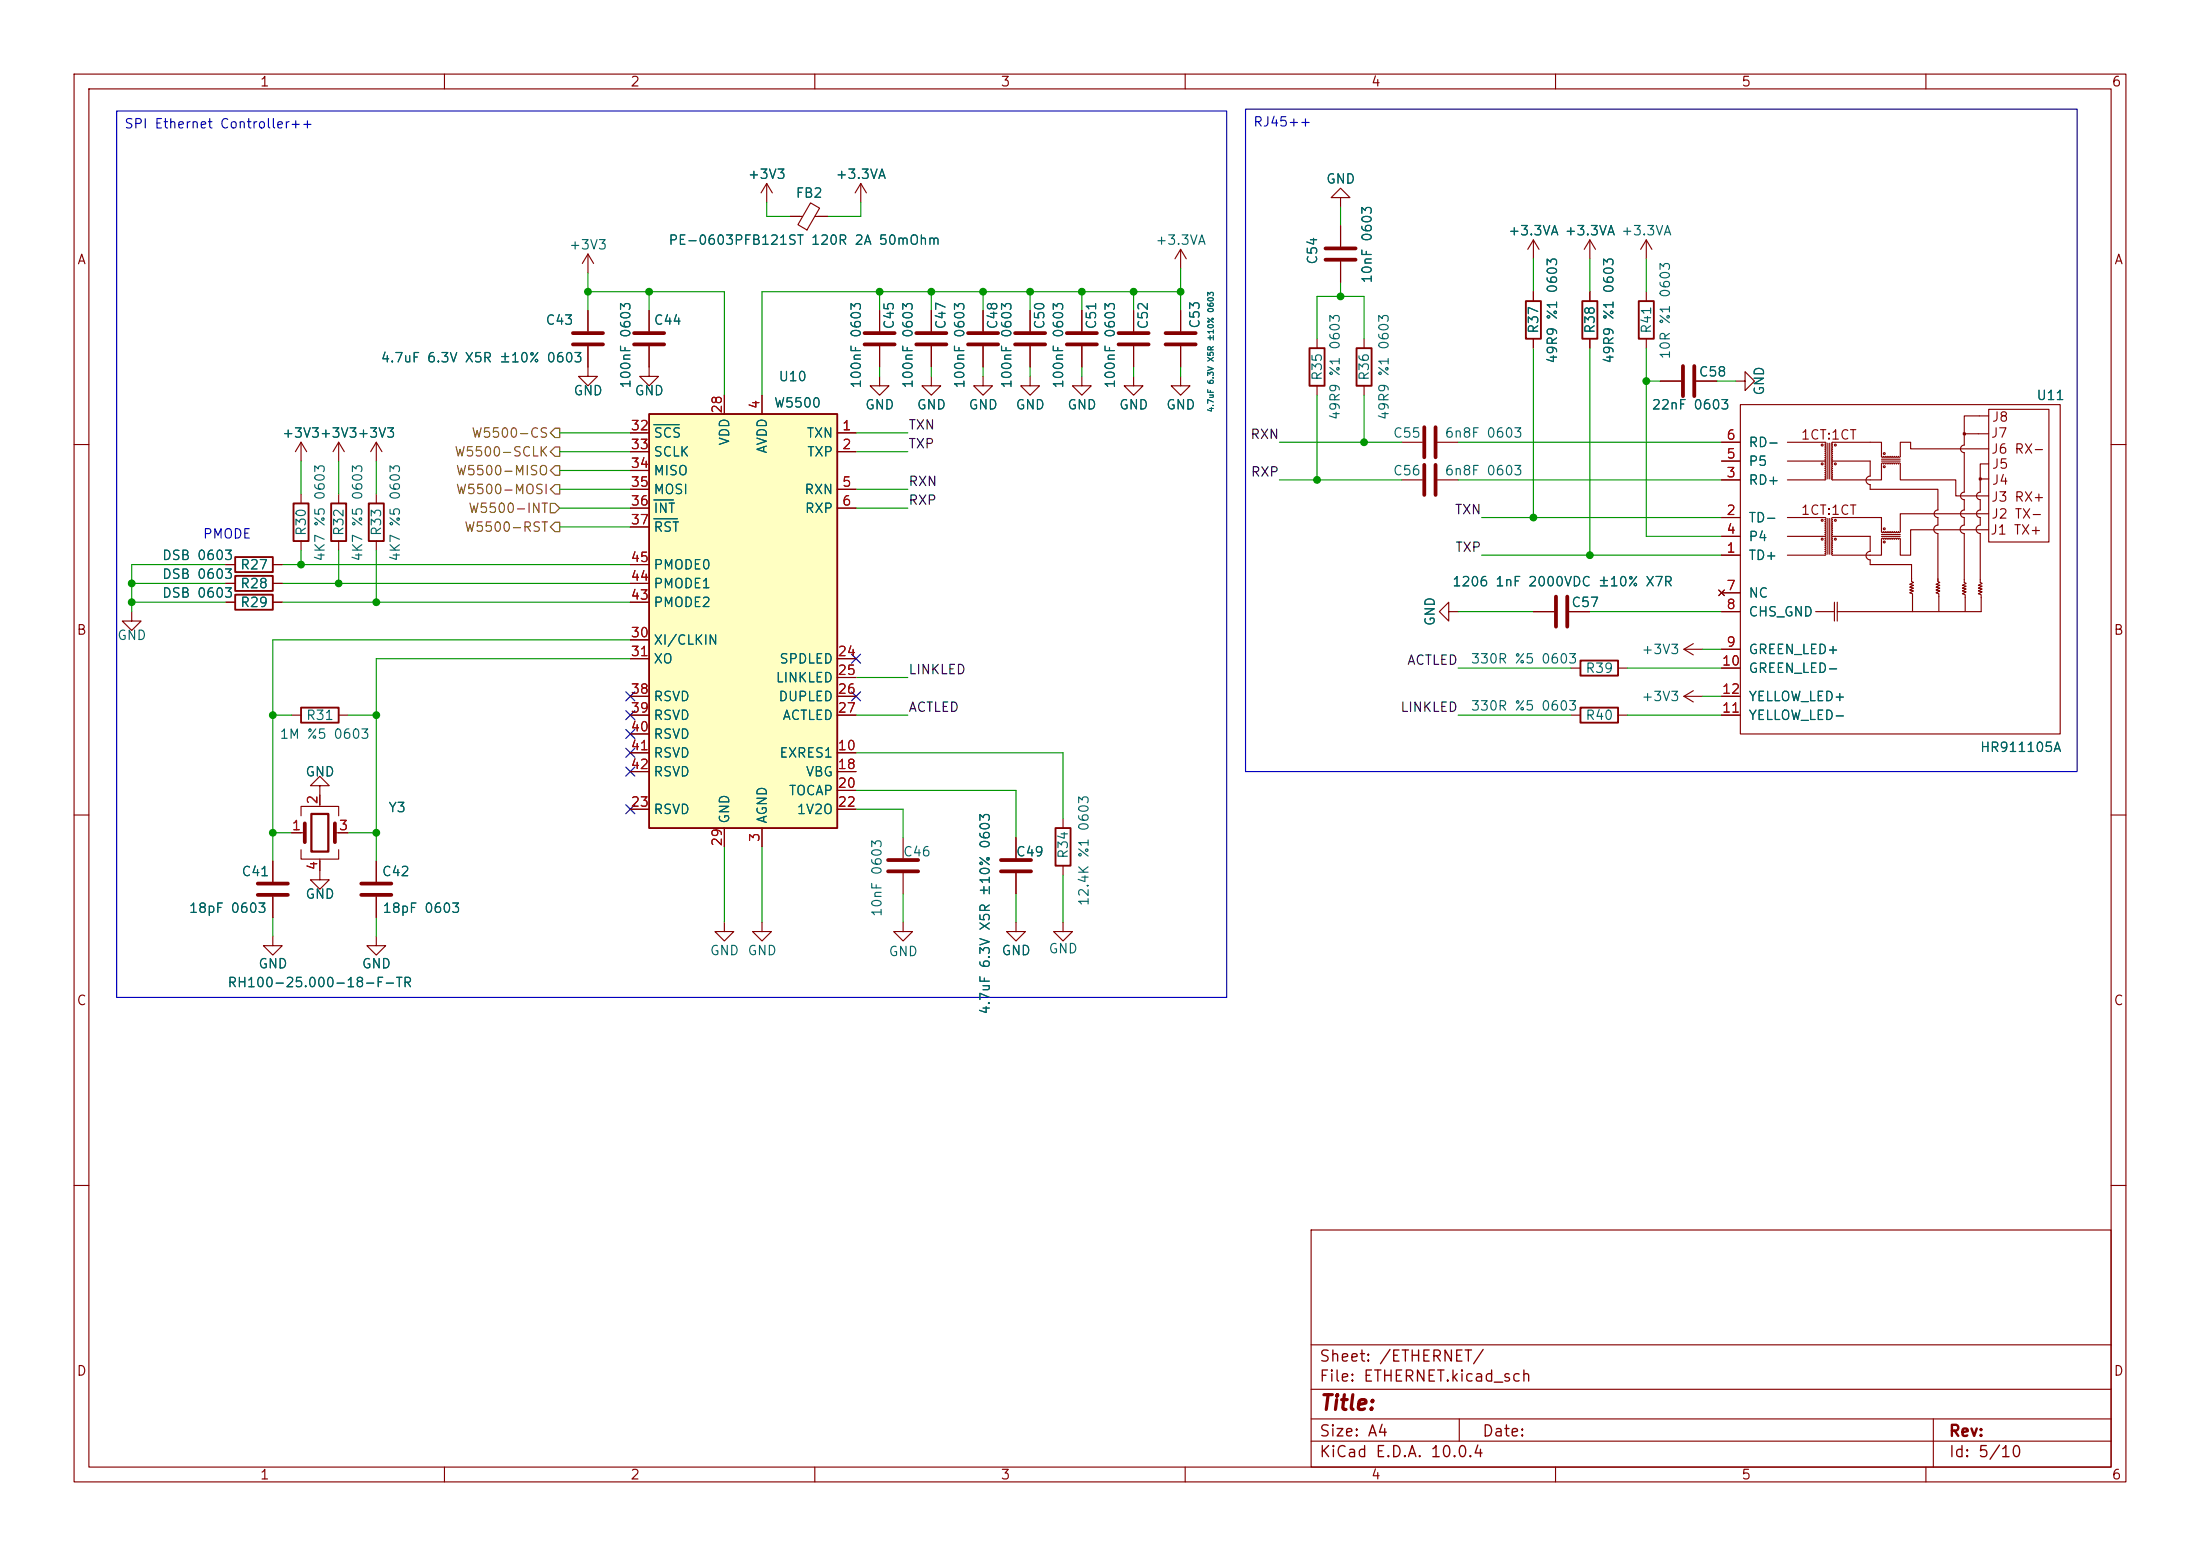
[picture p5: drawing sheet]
<svg xmlns="http://www.w3.org/2000/svg" width="297mm" height="210mm" viewBox="0 0 297 210" stroke-linecap="round" stroke-linejoin="round" font-family="sans-serif">
<g fill="none" stroke="#840000" stroke-width=".15">
<path d="M10 10h277v190h-277zM12 12h273v186h-273zM60 10v2M110 10v2M160 10v2M210 10v2M260 10v2M207 39.4v1.2M214.6 39.4v1.2M79.4 49.5v1.3h1.2l-1.2 1.3-1.3-1.3h1.3M87.6 41.9v2.8M87.6 46.7v2.8"/>
<path d="M118.7 50.8v1.3h1.3l-1.3 1.2-1.2-1.2h1.2M118.7 41.9v2.8M118.7 46.7v2.8M132.7 50.8v1.3h1.3l-1.3 1.2-1.3-1.2h1.3M132.7 41.9v2.8M132.7 46.7v2.8M139.1 50.8v1.3h1.2l-1.2 1.2-1.3-1.2h1.3M139.1 41.9v2.8M139.1 46.7v2.8M146 50.8v1.3h1.3l-1.3 1.2-1.2-1.2h1.2M146 41.9v2.8M146 46.7v2.8"/>
<path d="M153 50.8v1.3h1.3l-1.3 1.2-1.2-1.2h1.2M153 41.9v2.8M153 46.7v2.8M159.4 50.8v1.3h1.3l-1.3 1.2-1.3-1.2h1.3M207 45.7v1.3M214.6 45.7v1.3M10 60h2M30.5 76.2h1.2M30.5 78.7h1.2M36.8 76.2h1.3M36.8 78.7h1.3M285 60h2"/>
<path d="M30.5 81.3h1.2M36.8 81.3h1.3M39.4 96.5h1.2M45.7 96.5h1.3M212.1 96.5h1.3M218.4 96.5h1.3M227.3 87.6l1.3 .8M227.3 87.6h2.6M228.6 86.9l-1.3 .7M10 110h2M43.2 106h1.2l-1.2-1.2-1.3 1.2h1.3v1.3M285 110h2"/>
<path d="M10 160h2M177 166h108v32h-108zM285 160h2M60 198v2M110 198v2M160 198v2M177 194.5h108M177 191.5h108M177 187.5h108M177 181.5h108M197 191.5v3M210 198v2"/>
<path d="M260 198v2M261 191.5v6.5"/>
</g>
<path d="M206 40.6h2v5.1h-2zM213.6 40.6h2v5.1h-2zM31.7 75.2h5.1v2h-5.1zM31.7 77.7h5.1v2.1h-5.1zM31.7 80.3h5.1v2h-5.1zM40.6 95.5h5.1v2h-5.1zM213.4 95.5h5v2h-5z" fill="none" stroke="#840000" stroke-width=".25"/>
<path d="M85.6 46.5h4.1M85.6 45h4.1M116.7 46.5h4.1M116.7 45h4.1M130.7 46.5h4M130.7 45h4M137 46.5h4.1M137 45h4.1M144 46.5h4.1M144 45h4.1M151 46.5h4.1M151 45h4.1" fill="none" stroke="#840000" stroke-width=".51"/>
<path d="M87.6 55.9h25.4v55.9h-25.4z" fill="#ffffc2"/>
<path d="M87.6 55.9h25.4v55.9h-25.4zM176.8 47h2v5.1h-2zM183.1 47h2.1v5.1h-2.1zM221.2 40.6h2.1v5.1h-2.1zM39.6 67.9h2.1v5.1h-2.1zM44.7 67.9h2v5.1h-2zM49.8 67.9h2v5.1h-2zM213.4 89.2h5v2h-5zM142.5 111.8h2v5h-2z" fill="none" stroke="#840000" stroke-width=".25"/>
<g fill="none" stroke="#840000" stroke-width=".15">
<path d="M79.4 34.3v2.5M79.4 34.3l-.8 1.3M79.4 34.3l.7 1.3M103.5 24.8l-.8 1.2M103.5 24.8l.8 1.2M103.5 24.8v2.5M106.7 29.2h1.6M109.4 27.4l1.2 .7-1.7 2.9-1.2-.7zM110 29.2h1.8M116.2 24.8l-.8 1.2M116.2 24.8l.8 1.2M116.2 24.8v2.5"/>
<path d="M159.4 33.7l-.8 1.2M159.4 33.7l.7 1.2M159.4 33.7v2.5M181 26.7h1.2l-1.2-1.3-1.3 1.3h1.3v1.2M181 30.5v2.8M181 35.3v2.8M207 32.4l-.8 1.3M207 32.4l.8 1.3M207 32.4v2.5M207 39.4v1.2M214.6 32.4l-.7 1.3M214.6 32.4l.8 1.3"/>
<path d="M214.6 32.4v2.5M214.6 39.4v1.2M222.2 32.4l-.7 1.3M222.2 32.4l.8 1.3M222.2 32.4v2.5M222.2 39.4v1.2M40.6 59.7l-.7 1.3M40.6 59.7l.8 1.3M40.6 59.7v2.5M45.7 59.7l-.7 1.3M45.7 59.7l.8 1.3M45.7 59.7v2.5"/>
<path d="M50.8 59.7v2.5M50.8 59.7l-.8 1.3M50.8 59.7l.8 1.3M79.4 41.9v2.8M79.4 46.7v2.8M85.1 58.4h2.5M87.6 46.7v4.1h1.3l-1.3 1.3-1.2-1.3h1.2M87.6 41.9v2.8M97.8 53.3v2.6M102.9 53.3v2.6M113 58.4h2.6M118.7 41.9v2.8"/>
<path d="M118.7 46.7v2.8M125.7 50.8v1.3h1.3l-1.3 1.2-1.2-1.2h1.2M125.7 41.9v2.8M125.7 46.7v2.8M132.7 41.9v2.8M132.7 46.7v2.8M139.1 41.9v2.8M139.1 46.7v2.8M146 41.9v2.8M146 46.7v2.8M153 41.9v2.8M153 46.7v2.8"/>
<path d="M159.4 41.9v2.8M159.4 46.7v2.8M177.8 45.7v1.3M177.8 52.1v1.2M184.1 45.7v1.3M184.1 52.1v1.2M189.2 59.7h2.8M194.1 59.7h2.7M207 45.7v1.3M214.6 45.7v1.3M222.2 45.7v1.3M224.2 51.4h2.7"/>
<path d="M229 51.4h2.8M232.4 59.7h2.5M234.3 51.4h1.3v-1.2l1.3 1.2-1.3 1.3v-1.3M234.9 54.6h43.2v44.5h-43.2zM241.3 59.7h5.1l.1 .1-.1 .2 .1 .1-.1 .1 .1 .1-.1 .2 .1 .1-.1 .1 .1 .1-.1 .2 .1 .1-.1 .1 .1 .1-.1 .2 .1 .1-.1 .1 .1 .2-.1 .1 .1 .1-.1 .1M246.8 59.8v4.8M247 59.8v4.8M265 58.4h.3v.3h-.3zM265.2 58.5v1.6a.51 .51 0 0 0-.5 .5 .51 .51 0 0 0 .5 .5v5.3a.51 .51 0 0 0-.5 .5 .51 .51 0 0 0 .5 .5v1.4M265.3 58.5v.2zM268.5 55.2h8.1v18h-8.1zM268.5 56.1h-3.3v2.4h3.3"/>
<path d="M30.5 78.7h1.2M30.5 76.2h1.2M36.8 78.7h1.3M36.8 76.2h1.3M40.6 66.7v1.2M40.6 73v1.3M45.7 66.7v1.2M45.7 73v1.3M50.8 66.7v1.2M50.8 73v1.3M85.1 61h2.5M85.1 66h2.5"/>
<path d="M85.1 68.6h2.5M85.1 63.5h2.5M85.1 71.1h2.5M85.1 78.7h2.5M85.1 76.2h2.5M113 61h2.6M113 66h2.6M113 68.6h2.6M189.2 64.8h2.8M194.1 64.8h2.7M232 79.6l.8 .8M232.4 64.8h2.5"/>
<path d="M232.4 62.2h2.5M232.4 69.9h2.5M232.4 72.4h2.5M232.4 74.9h2.5M232.8 79.6l-.8 .8M241.3 69.9h5.1l.1 .1-.1 .1 .1 .1-.1 .2 .1 .1-.1 .1 .1 .2-.1 .1 .1 .1-.1 .1 .1 .2-.1 .1 .1 .1-.1 .1 .1 .2-.1 .1 .1 .1-.1 .1 .1 .2-.1 .1M241.3 62.2h5.1M241.3 72.4h5.1M246.4 62.2l.1 .2-.1 .1M246.4 62.5l.1 .1-.1 .1 .1 .2-.1 .1M246.4 63l.1 .1-.1 .1 .1 .2-.1 .1 .1 .1-.1 .2 .1 .1-.1 .1M246.4 64l.1 .1-.1 .2 .1 .1-.1 .1 .1 .1-.1 .2h-5.1"/>
<path d="M246.4 72.4l.1 .1-.1 .2M246.4 72.6l.1 .1-.1 .2 .1 .1-.1 .2M246.4 73.2l.1 .1-.1 .1 .1 .2-.1 .1M246.4 73.7l.1 .1-.1 .1 .1 .2-.1 .1M246.4 74.2l.1 .1-.1 .1 .1 .2-.1 .1 .1 .1-.1 .1h-5.1M246.8 70v4.8M247 70v4.8M247.4 64.5l-.1 .1 .1 .2h6.6v-2.3h.2l.1 .1 .1-.1 .1 .1 .2-.1 .1 .1 .1-.1 .1 .1 .2-.1 .1 .1 .1-.1 .1 .1 .2-.1 .1 .1 .1-.1 .1 .1 .2-.1 .1 .1 .1-.1 .1 .1v2.2h7.5v2.1h4.5M247.4 62.2h5.1v2.1a.58 .58 0 0 0-.6 .5 .58 .58 0 0 0 .6 .6v.6h9.1v2.8M247.4 72.4h5.1v2a.58 .58 0 0 0-.6 .6 .58 .58 0 0 0 .6 .6v.6h5.6v2.3l.2 .1-.5 .3 .5 .1-.5 .2 .5 .2-.5 .2 .5 .2-.5 .2 .4 .1v2.5M247.4 73.2h-.1l.1 .2-.1 .1 .1 .2-.1 .1 .1 .1-.1 .1 .1 .2-.1 .1 .1 .1-.1 .2 .1 .1M247.4 62.2l-.1 .1 .1 .2-.1 .1 .1 .1-.1 .1 .1 .2-.1 .1 .1 .1-.1 .2 .1 .1"/>
<path d="M247.4 63.5l-.1 .1 .1 .2-.1 .1 .1 .1-.1 .1 .1 .2-.1 .1 .1 .1M247.4 72.4l-.1 .1 .1 .1-.1 .2 .1 .1-.1 .1 .1 .2M247.4 61.5l-.1 .1 .1 .1-.1 .1 .1 .2-.1 .1 .1 .1M247.4 71.6l-.1 .2 .1 .1-.1 .1 .1 .1-.1 .2 .1 .1M254 62.2h2.5M254 62h2.5M254 72.4h2.5M254 72.1h2.5M261.6 68.8a.51 .51 0 0 0-.5 .5 .51 .51 0 0 0 .5 .6v1a.57 .57 0 0 0-.5 .5 .57 .57 0 0 0 .5 .6v6.5l.3 .1-.5 .3 .5 .1-.5 .2 .5 .2-.5 .2 .5 .2-.5 .2 .3 .1v2.5M265.2 68.8a.51 .51 0 0 0-.5 .5 .51 .51 0 0 0 .5 .6v1a.57 .57 0 0 0-.6 .5 .57 .57 0 0 0 .6 .6v6.6l.2 .1-.5 .3 .5 .1-.5 .3 .5 .1-.5 .3 .5 .1-.5 .2 .4 .2v2.3M267.2 64.5h.3v.3h-.3zM267.3 64.6v1.8a.51 .51 0 0 0-.5 .5 .51 .51 0 0 0 .5 .5v1.4"/>
<path d="M267.3 68.8a.51 .51 0 0 0-.5 .5 .51 .51 0 0 0 .5 .6v1a.57 .57 0 0 0-.5 .5 .57 .57 0 0 0 .5 .6v6.6l.3 .1-.5 .3 .5 .1-.5 .3 .5 .1-.5 .3 .5 .1-.5 .2 .4 .2v2.3h-19.5M268.5 60.6h-10.6v-.9h-1.4v2h-.1l-.1-.1-.2 .1-.1-.1-.1 .1-.1-.1-.2 .1-.1-.1-.1 .1-.1-.1-.2 .1-.1-.1-.1 .1-.1-.1-.2 .1-.1-.1-.1 .1-.1-.1-.2 .1-.1-.1v-1.9h-6.6l-.1 .1 .1 .1-.1 .2 .1 .1-.1 .1 .1 .2-.1 .1 .1 .1-.1 .1 .1 .2-.1 .1 .1 .1-.1 .2 .1 .1M268.5 69.3h-12v2.5l-.1 .1-.1-.1-.1 .1-.2-.1-.1 .1-.1-.1-.1 .1-.2-.1-.1 .1-.1-.1-.1 .1-.2-.1-.1 .1-.1-.1-.2 .1-.1-.1-.1 .1-.1-.1-.1 .1h-.1l-.1-2h-6.6l-.1 .1 .1 .1-.1 .1 .1 .2-.1 .1 .1 .1-.1 .2 .1 .1-.1 .1 .1 .1-.1 .1 .1 .2-.1 .1 .1 .1M268.5 71.5h-10.6v3.4h-1.4v-2.1l-.1-.2-.1 .2-.1-.2-.2 .2-.1-.2-.1 .2-.1-.2-.2 .2-.1-.2-.1 .2-.1-.2-.2 .2-.1-.2-.1 .2-.1-.2-.2 .2-.1-.2-.1 .2-.1-.1h-.2v2.2h-6.6l-.1-.1 .1-.1M268.5 62.6h-1.2v2h1.2M17.8 82.6v1.2h1.2l-1.2 1.3-1.3-1.3h1.3M30.5 81.3h1.2M36.8 81.3h1.3M85.1 88.9h2.5M85.1 94h2.5M85.1 96.5h2.5M85.1 86.4h2.5"/>
<path d="M85.1 99.1h2.5M85.1 81.3h2.5M113 88.9h2.6M113 91.4h2.6M113 94h2.6M113 96.5h2.6M195.6 82.6v-1.3l-1.3 1.3 1.3 1.2v-1.2h1.2M207 82.6h2.8M211.8 82.6h2.8M212.1 90.2h1.3M218.4 90.2h1.3M227.3 94h2.6"/>
<path d="M227.3 94l1.3 .7M228.6 93.2l-1.3 .8M232.4 94h2.5M232.4 96.5h2.5M232.4 90.2h2.5M232.4 82.6h2.5M232.4 80h2.5M232.4 87.6h2.5M245.1 82.6h2.5M247.6 81.3v2.5M248 81.3v2.5M36.8 116.2v2.8"/>
<path d="M39.4 112.4h1.7M40.6 110.1v-1.3h5.1v1.3M40.6 114.7v1.3h5.1v-1.3M43.2 116v2.7h1.2l-1.2 1.3-1.3-1.3h1.3M43.2 107.3v1.5M45.2 112.4h1.8M50.8 116.2v2.8M85.1 101.6h2.5M85.1 104.1h2.5M85.1 109.2h2.5M97.8 111.8v2.5M102.9 111.8v2.5"/>
<path d="M113 101.6h2.6M113 104.1h2.6M113 106.7h2.6M113 109.2h2.6M121.9 113v2.8M121.9 117.9v2.8M137.2 113v2.8M137.2 117.9v2.8M143.5 110.5v1.3M143.5 116.8v1.3M36.8 126.4v1.2h1.3l-1.3 1.3-1.2-1.3h1.2M36.8 121v2.8"/>
<path d="M50.8 126.4v1.2h1.3l-1.3 1.3-1.3-1.3h1.3M50.8 121v2.8M97.8 124.5v1.2h1.3l-1.3 1.3-1.3-1.3h1.3M102.9 124.5v1.2h1.2l-1.2 1.3-1.3-1.3h1.3M121.9 124.5v1.2h1.3l-1.3 1.3-1.3-1.3h1.3M137.2 124.5v1.2h1.2l-1.2 1.3-1.3-1.3h1.3M143.5 124.5v1.2h1.3l-1.3 1.3-1.3-1.3h1.3"/>
<circle cx="246" cy="72.8" r=".13"/>
<circle cx="246" cy="62.6" r=".13"/>
<circle cx="246" cy="70.2" r=".13"/>
<circle cx="246" cy="60.1" r=".13"/>
<circle cx="247.8" cy="72.8" r=".13"/>
<circle cx="247.8" cy="70.2" r=".13"/>
<circle cx="247.8" cy="60.1" r=".13"/>
<circle cx="247.8" cy="62.6" r=".13"/>
<circle cx="254.4" cy="71.4" r=".13"/>
<circle cx="254.4" cy="61.2" r=".13"/>
<circle cx="254.4" cy="63" r=".13"/>
<circle cx="254.4" cy="73.2" r=".13"/>
</g>
<path d="M88.3 57.3h3.4M88.3 67.5h2.6M88.3 70h3.2" fill="none" stroke="#006464" stroke-width=".15"/>
<g fill="none" stroke="#840000" stroke-width=".51">
<path d="M178.9 33.5h4.1M178.9 35.1h4.1M77.3 46.5h4.1M77.3 45h4.1M123.7 46.5h4.1M123.7 45h4.1M157.4 46.5h4M157.4 45h4M192.3 57.7v4M193.8 57.7v4M227.2 49.4v4.1M228.7 49.4v4.1"/>
<path d="M192.3 62.7v4.1M193.8 62.7v4.1M210.1 80.5v4.1M211.6 80.5v4.1M34.8 119.3h4.1M41.1 111.1v2.6M45.2 111.1v2.6M48.8 119.3h4M119.9 117.6h4.1M119.9 116.1h4.1M135.1 117.6h4.1M135.1 116.1h4.1"/>
<path d="M34.8 120.8h4.1M48.8 120.8h4"/>
</g>
<path d="M42 109.9h2.3v5h-2.3z" fill="none" stroke="#840000" stroke-width=".3"/>
<path d="M74.9 57.8h.7v1.3h-.7l-.6-.7zM74.3 67.9h.6l.7 .7-.7 .6h-.6zM74.3 61l.6-.7h.7v1.3h-.7zM74.9 62.9h.7v1.2h-.7l-.6-.6zM74.9 65.4h.7v1.3h-.7l-.6-.7zM74.9 70.5h.7v1.3h-.7l-.6-.7z" fill="none" stroke="#725600" stroke-width=".15"/>
<g fill="none" stroke="#009600" stroke-width=".15">
<path d="M79.4 39.4h18.4v13.9M79.4 36.8v5.1M87.6 39.4v2.5M103.5 27.3v1.9h3.2M116.2 27.3v1.9h-4.4M118.7 39.4v2.5M125.7 39.4v2.5M132.7 39.4v2.5M139.1 39.4v2.5M146 39.4v2.5M153 39.4v2.5M159.4 39.4h-56.5v13.9"/>
<path d="M159.4 36.2v5.7M181 27.9v2.6M181 38.1v1.9M207 34.9v4.5M214.6 34.9v4.5M222.2 34.9v4.5M75.6 58.4h9.5M115.6 58.4h7M118.7 49.5v1.3M125.7 49.5v1.3M132.7 49.5v1.3M139.1 49.5v1.3"/>
<path d="M146 49.5v1.3M153 49.5v1.3M159.4 49.5v1.3M172.7 59.7h16.5M177.8 45.7v-5.7h6.3v5.7M177.8 53.3v11.5M184.1 53.3v6.4M196.8 59.7h35.6M207 47v22.9M214.6 47v27.9M222.2 47v25.4h10.2M222.2 51.4h2"/>
<path d="M231.8 51.4h2.5M17.8 78.7h12.7M30.5 76.2h-12.7v6.4M38.1 76.2h47M38.1 78.7h47M40.6 62.2v4.5M40.6 74.3v1.9M45.7 62.2v4.5M45.7 74.3v4.4M50.8 62.2v4.5M50.8 74.3v7M75.6 68.6h9.5"/>
<path d="M75.6 61h9.5M75.6 66h9.5M75.6 63.5h9.5M75.6 71.1h9.5M115.6 68.6h7M115.6 61h7M115.6 66h7M172.7 64.8h16.5M196.8 64.8h35.6M200 69.9h32.4M200 74.9h32.4M17.8 81.3h12.7"/>
<path d="M36.8 96.5h2.6M38.1 81.3h47M47 96.5h3.8M85.1 86.4h-48.3v29.8M85.1 88.9h-34.3v27.3M115.6 96.5h7M115.6 91.4h7M196.8 96.5h15.3M196.8 90.2h15.3M196.8 82.6h10.2M214.6 82.6h17.8M219.7 96.5h12.7"/>
<path d="M219.7 90.2h12.7M229.9 94h2.5M229.9 87.6h2.5M36.8 112.4h2.6M47 112.4h3.8M97.8 114.3v10.2M102.9 114.3v10.2M115.6 109.2h6.3v3.8M115.6 106.7h21.6v6.3M115.6 101.6h27.9v8.9M143.5 118.1v6.4M36.8 123.8v2.6"/>
<path d="M50.8 123.8v2.6M121.9 120.7v3.8M137.2 120.7v3.8"/>
</g>
<g fill="none" stroke="#000084" stroke-width=".15">
<path d="M84.5 98.5l1.2 1.2M84.5 95.9l1.2 1.2M84.5 93.4l1.2 1.2M85.7 98.5l-1.2 1.2M85.7 95.9l-1.2 1.2M85.7 93.4l-1.2 1.2M115 93.4l1.2 1.2M115 88.3l1.2 1.2M116.2 93.4l-1.2 1.2M116.2 88.3l-1.2 1.2M84.5 103.5l1.2 1.2M84.5 101l1.2 1.2"/>
<path d="M84.5 108.6l1.2 1.2M85.7 103.5l-1.2 1.2M85.7 101l-1.2 1.2M85.7 108.6l-1.2 1.2"/>
</g>
<path d="M15.7 15h149.9v119.6h-149.9zM168.1 14.7h112.3v89.4h-112.3z" fill="none" stroke="#0000c2" stroke-width=".15"/>
<g fill="#009600" stroke="#009600" stroke-width=".14">
<circle cx="79.4" cy="39.4" r=".46"/>
<circle cx="153" cy="39.4" r=".46"/>
<circle cx="146" cy="39.4" r=".46"/>
<circle cx="132.7" cy="39.4" r=".46"/>
<circle cx="159.4" cy="39.4" r=".46"/>
<circle cx="118.7" cy="39.4" r=".46"/>
<circle cx="139.1" cy="39.4" r=".46"/>
<circle cx="40.6" cy="76.2" r=".46"/>
<circle cx="45.7" cy="78.7" r=".46"/>
<circle cx="36.8" cy="96.5" r=".46"/>
<circle cx="50.8" cy="81.3" r=".46"/>
<circle cx="50.8" cy="96.5" r=".46"/>
<circle cx="36.8" cy="112.4" r=".46"/>
<circle cx="50.8" cy="112.4" r=".46"/>
<circle cx="17.8" cy="78.7" r=".46"/>
<circle cx="17.8" cy="81.3" r=".46"/>
<circle cx="87.6" cy="39.4" r=".46"/>
<circle cx="125.7" cy="39.4" r=".46"/>
<circle cx="184.1" cy="59.7" r=".46"/>
<circle cx="181" cy="40" r=".46"/>
<circle cx="207" cy="69.9" r=".46"/>
<circle cx="177.8" cy="64.8" r=".46"/>
<circle cx="214.6" cy="74.9" r=".46"/>
<circle cx="222.2" cy="51.4" r=".46"/>
</g>
<text font-size="2" fill="#840000" x="178" y="190.8">Title:</text>
<g font-size="1.5" fill="#840000">
<text x="178" y="184.2">Sheet: /ETHERNET/</text>
<text x="178" y="186.9">File: ETHERNET.kicad_sch</text>
<text x="178" y="197.1">KiCad E.D.A. 10.0.4</text>
<text x="178" y="194.3">Size: A4</text>
<text x="200" y="194.3">Date:</text>
<text x="263" y="194.3">Rev:</text>
<text x="263" y="197.1">Id: 5/10</text>
</g>
<g font-size="1.3" fill="#840000">
<text x="35" y="12">1</text>
<text x="85" y="12">2</text>
<text x="135" y="12">3</text>
<text x="185" y="12">4</text>
<text x="235" y="12">5</text>
<text x="285" y="12">6</text>
<text x="10.3" y="36">A</text>
<text x="285.3" y="36">A</text>
<text x="243" y="59.6">1CT:1CT</text>
<text x="268.7" y="59.4">J7</text>
<text x="268.8" y="57.2">J8</text>
<text x="268.7" y="61.6">J6 RX-</text>
<text x="268.8" y="63.6">J5</text>
<text x="268.8" y="65.7">J4</text>
<text x="243" y="69.8">1CT:1CT</text>
<text x="268.7" y="68">J3 RX+</text>
<text x="268.7" y="70.3">J2 TX-</text>
<text x="268.6" y="72.5">J1 TX+</text>
<text x="10.3" y="86">B</text>
<text x="285.3" y="86">B</text>
<text x="10.3" y="136">C</text>
<text x="285.3" y="136">C</text>
<text x="10.3" y="186">D</text>
<text x="285.3" y="186">D</text>
<text x="35" y="200">1</text>
<text x="85" y="200">2</text>
<text x="135" y="200">3</text>
<text x="185" y="200">4</text>
<text x="235" y="200">5</text>
<text x="285" y="200">6</text>
</g>
<g font-size="1.3" fill="#0000c2">
<text x="16.7" y="17.7">SPI Ethernet Controller++</text>
<text x="169.1" y="17.4">RJ45++</text>
<text x="27.3" y="73">PMODE</text>
</g>
<g font-size="1.3" fill="#006464">
<text x="100.9" y="24.5">+3V3</text>
<text x="107.3" y="27">FB2</text>
<text x="112.7" y="24.5">+3.3VA</text>
<text x="178.9" y="25.1">GND</text>
<text x="76.7" y="34">+3V3</text>
<text x="90.2" y="33.4">PE-0603PFB121ST 120R 2A 50mOhm</text>
<text x="155.9" y="33.4">+3.3VA</text>
<text x="178.1" y="35.8" transform="rotate(-90 178.1 35.8)">C54</text>
<text x="203.5" y="32.1">+3.3VA +3.3VA +3.3VA</text>
<text x="203.5" y="32.1">+3.3VA +3.3VA</text>
<text x="185.5" y="38.3" transform="rotate(-90 185.5 38.3)">10nF 0603</text>
<text x="73.6" y="44.2">C43</text>
<text x="88.2" y="44.2">C44</text>
<text x="121" y="44.5" transform="rotate(-90 121 44.5)">C45</text>
<text x="128" y="44.5" transform="rotate(-90 128 44.5)">C47</text>
<text x="135" y="44.5" transform="rotate(-90 135 44.5)">C48</text>
<text x="141.3" y="44.5" transform="rotate(-90 141.3 44.5)">C50</text>
<text x="148.3" y="44.5" transform="rotate(-90 148.3 44.5)">C51</text>
<text x="155.3" y="44.5" transform="rotate(-90 155.3 44.5)">C52</text>
<text x="162.3" y="44.4" transform="rotate(-90 162.3 44.4)">C53</text>
<text x="208" y="45.1" transform="rotate(-90 208 45.1)">R37</text>
<text x="215.6" y="45.1" transform="rotate(-90 215.6 45.1)">R38</text>
<text x="223.2" y="45.1" transform="rotate(-90 223.2 45.1)">R41</text>
<text x="51.3" y="49.2">4.7uF 6.3V X5R ±10% 0603</text>
<text x="77.3" y="53.7">GND</text>
<text x="85.4" y="52.5" transform="rotate(-90 85.4 52.5)">100nF 0603</text>
<text x="85.6" y="53.7">GND</text>
<text x="105" y="51.8">U10</text>
<text x="116.5" y="52.5" transform="rotate(-90 116.5 52.5)">100nF 0603</text>
<text x="123.5" y="52.5" transform="rotate(-90 123.5 52.5)">100nF 0603</text>
<text x="130.5" y="52.5" transform="rotate(-90 130.5 52.5)">100nF 0603</text>
<text x="136.9" y="52.5" transform="rotate(-90 136.9 52.5)">100nF 0603</text>
<text x="143.8" y="52.5" transform="rotate(-90 143.8 52.5)">100nF 0603</text>
<text x="150.8" y="52.5" transform="rotate(-90 150.8 52.5)">100nF 0603</text>
<text x="178.8" y="51.5" transform="rotate(-90 178.8 51.5)">R35</text>
<text x="185.1" y="51.5" transform="rotate(-90 185.1 51.5)">R36</text>
<text x="210.5" y="49.2" transform="rotate(-90 210.5 49.2)">49R9 %1 0603</text>
<text x="218.1" y="49.2" transform="rotate(-90 218.1 49.2)">49R9 %1 0603</text>
<text x="225.8" y="48.6" transform="rotate(-90 225.8 48.6)">10R %1 0603</text>
<text x="229.2" y="51.1">C58</text>
<text x="238.5" y="53.5" transform="rotate(-90 238.5 53.5)">GND</text>
<text x="38" y="59.4">+3V3+3V3+3V3</text>
<text x="88.1" y="59.4">SCS</text>
<text x="104.4" y="55.3">W5500</text>
<text x="108.8" y="59.4">TXN</text>
<text x="116.7" y="55.6">GND</text>
<text x="123.7" y="55.6">GND</text>
<text x="130.7" y="55.6">GND</text>
<text x="137" y="55.6">GND</text>
<text x="144" y="55.6">GND</text>
<text x="151" y="55.6">GND</text>
<text x="157.3" y="55.6">GND</text>
<text x="181.2" y="56.8" transform="rotate(-90 181.2 56.8)">49R9 %1 0603</text>
<text x="187.8" y="56.8" transform="rotate(-90 187.8 56.8)">49R9 %1 0603</text>
<text x="188" y="59.4">C55</text>
<text x="195" y="59.4">6n8F 0603</text>
<text x="222.9" y="55.6">22nF 0603</text>
<text x="274.8" y="54.3">U11</text>
<text x="88.1" y="61.9">SCLK</text>
<text x="88.1" y="64.5">MISO</text>
<text x="98.8" y="60.2" transform="rotate(-90 98.8 60.2)">VDD</text>
<text x="103.8" y="61.3" transform="rotate(-90 103.8 61.3)">AVDD</text>
<text x="108.9" y="61.9">TXP</text>
<text x="188" y="64.5">C56</text>
<text x="195" y="64.5">6n8F 0603</text>
<text x="236" y="65.7">RD+</text>
<text x="236" y="63.2">P5</text>
<text x="236" y="60.7">RD-</text>
<text x="88.1" y="67">MOSI</text>
<text x="88.1" y="69.6">INT</text>
<text x="108.5" y="67">RXN</text>
<text x="108.6" y="69.6">RXP</text>
<text x="236" y="70.8">TD-</text>
<text x="21.8" y="75.9">DSB 0603</text>
<text x="32.3" y="77.2">R27</text>
<text x="41.6" y="72.4" transform="rotate(-90 41.6 72.4)">R30</text>
<text x="44.2" y="75.9" transform="rotate(-90 44.2 75.9)">4K7 %5 0603</text>
<text x="46.7" y="72.4" transform="rotate(-90 46.7 72.4)">R32</text>
<text x="49.2" y="75.9" transform="rotate(-90 49.2 75.9)">4K7 %5 0603</text>
<text x="51.8" y="72.4" transform="rotate(-90 51.8 72.4)">R33</text>
<text x="54.3" y="75.9" transform="rotate(-90 54.3 75.9)">4K7 %5 0603</text>
<text x="88.1" y="72.1">RST</text>
<text x="88.1" y="77.2">PMODE0</text>
<text x="236" y="75.9">TD+</text>
<text x="236" y="73.4">P4</text>
<text x="21.8" y="78.4">DSB 0603</text>
<text x="21.8" y="81">DSB 0603</text>
<text x="32.3" y="79.7">R28</text>
<text x="32.3" y="82.3">R29</text>
<text x="88.1" y="82.3">PMODE2</text>
<text x="88.1" y="79.7">PMODE1</text>
<text x="196" y="79.5">1206 1nF 2000VDC ±10% X7R</text>
<text x="212" y="82.3">C57</text>
<text x="236" y="81">NC</text>
<text x="236" y="83.5">CHS_GND</text>
<text x="15.7" y="86.7">GND</text>
<text x="88.1" y="87.3">XI/CLKIN</text>
<text x="88.1" y="89.9">XO</text>
<text x="105.1" y="89.9">SPDLED</text>
<text x="194" y="84.6" transform="rotate(-90 194 84.6)">GND</text>
<text x="198.5" y="89.9">330R %5 0603</text>
<text x="221.5" y="88.6">+3V3</text>
<text x="236" y="88.6">GREEN_LED+</text>
<text x="88.1" y="95">RSVD</text>
<text x="104.6" y="92.4">LINKLED</text>
<text x="105" y="95">DUPLED</text>
<text x="214" y="91.1">R39</text>
<text x="221.5" y="95">+3V3</text>
<text x="236" y="91.1">GREEN_LED-</text>
<text x="236" y="95">YELLOW_LED+</text>
<text x="37.7" y="100">1M %5 0603</text>
<text x="41.2" y="97.5">R31</text>
<text x="88.1" y="97.5">RSVD</text>
<text x="88.1" y="100">RSVD</text>
<text x="105.5" y="97.5">ACTLED</text>
<text x="198.5" y="96.2">330R %5 0603</text>
<text x="214" y="97.5">R40</text>
<text x="236" y="97.5">YELLOW_LED-</text>
<text x="267.2" y="101.8">HR911105A</text>
<text x="41.1" y="105.1">GND</text>
<text x="88.1" y="102.6">RSVD</text>
<text x="88.1" y="105.1">RSVD</text>
<text x="105.1" y="102.6">EXRES1</text>
<text x="106.4" y="107.7">TOCAP</text>
<text x="108.7" y="105.1">VBG</text>
<text x="52.3" y="109.9">Y3</text>
<text x="88.1" y="110.2">RSVD</text>
<text x="98.8" y="111.3" transform="rotate(-90 98.8 111.3)">GND</text>
<text x="103.8" y="111.3" transform="rotate(-90 103.8 111.3)">AGND</text>
<text x="107.5" y="110.2">1V2O</text>
<text x="32.5" y="118.6">C41</text>
<text x="51.5" y="118.6">C42</text>
<text x="121.8" y="115.9">C46</text>
<text x="137.1" y="115.9">C49</text>
<text x="144.5" y="116" transform="rotate(-90 144.5 116)">R34</text>
<text x="25.4" y="123.5">18pF 0603</text>
<text x="41.1" y="121.6">GND</text>
<text x="51.6" y="123.5">18pF 0603</text>
<text x="119.3" y="123.8" transform="rotate(-90 119.3 123.8)">10nF 0603</text>
<text x="147.3" y="122.4" transform="rotate(-90 147.3 122.4)">12.4K %1 0603</text>
<text x="34.8" y="131">GND</text>
<text x="48.8" y="131">GND</text>
<text x="95.8" y="129.2">GND</text>
<text x="100.8" y="129.2">GND</text>
<text x="119.9" y="129.4">GND</text>
<text x="135.1" y="129.2">GND</text>
<text x="141.5" y="129">GND</text>
<text x="30.6" y="133.6">RH100-25.000-18-F-TR</text>
<text x="133.9" y="137" transform="rotate(-90 133.9 137)">4.7uF 6.3V X5R ±10% 0603</text>
</g>
<g font-size="1.3" fill="#725600">
<text x="63.6" y="59.4">W5500-CS</text>
<text x="61.3" y="61.9">W5500-SCLK</text>
<text x="61.4" y="64.5">W5500-MISO</text>
<text x="61.4" y="67">W5500-MOSI</text>
<text x="63.1" y="69.6">W5500-INT</text>
<text x="62.6" y="72.1">W5500-RST</text>
</g>
<g font-size="1.3" fill="#a90000">
<text x="85" y="58.4">32</text>
<text x="97.8" y="55.9" transform="rotate(-90 97.8 55.9)">28</text>
<text x="102.8" y="55.3" transform="rotate(-90 102.8 55.3)">4</text>
<text x="113.6" y="58.4">1</text>
<text x="233" y="59.7">6</text>
<text x="85" y="60.9">33</text>
<text x="85" y="63.5">34</text>
<text x="113.6" y="60.9">2</text>
<text x="233" y="64.7">3</text>
<text x="233" y="62.2">5</text>
<text x="85" y="66">35</text>
<text x="85" y="68.6">36</text>
<text x="85" y="71.1">37</text>
<text x="113.6" y="66">5</text>
<text x="113.6" y="68.6">6</text>
<text x="233" y="69.8">2</text>
<text x="85" y="76.2">45</text>
<text x="233" y="74.9">1</text>
<text x="233" y="72.4">4</text>
<text x="85" y="81.3">43</text>
<text x="85" y="78.7">44</text>
<text x="233" y="80">7</text>
<text x="233" y="82.5">8</text>
<text x="85" y="86.3">30</text>
<text x="85" y="88.9">31</text>
<text x="113" y="88.9">24</text>
<text x="233" y="87.6">9</text>
<text x="85" y="94">38</text>
<text x="113" y="91.4">25</text>
<text x="113" y="94">26</text>
<text x="232.4" y="90.1">10</text>
<text x="232.4" y="94">12</text>
<text x="85" y="96.5">39</text>
<text x="85" y="99">40</text>
<text x="85" y="101.6">41</text>
<text x="113" y="101.6">10</text>
<text x="113" y="96.5">27</text>
<text x="232.4" y="96.5">11</text>
<text x="85" y="104.1">42</text>
<text x="113" y="104.1">18</text>
<text x="113" y="106.7">20</text>
<text x="39.3" y="112.4">1</text>
<text x="43.2" y="108.7" transform="rotate(-90 43.2 108.7)">2</text>
<text x="45.6" y="112.4">3</text>
<text x="85" y="109.2">23</text>
<text x="102.8" y="113.7" transform="rotate(-90 102.8 113.7)">3</text>
<text x="113" y="109.2">22</text>
<text x="43.2" y="117.5" transform="rotate(-90 43.2 117.5)">4</text>
<text x="97.8" y="114.3" transform="rotate(-90 97.8 114.3)">29</text>
</g>
<g font-size="1.3" fill="#0f0f0f">
<text x="122.6" y="58.3">TXN</text>
<text x="168.7" y="59.6">RXN</text>
<text x="122.6" y="60.8">TXP</text>
<text x="122.6" y="65.9">RXN</text>
<text x="168.8" y="64.6">RXP</text>
<text x="122.6" y="68.5">RXP</text>
<text x="196.3" y="69.7">TXN</text>
<text x="196.4" y="74.8">TXP</text>
<text x="122.6" y="91.3">LINKLED</text>
<text x="189.9" y="90">ACTLED</text>
<text x="122.6" y="96.4">ACTLED</text>
<text x="189" y="96.4">LINKLED</text>
</g>
<text font-size=".8" fill="#006464" x="164" y="55.7" transform="rotate(-90 164 55.7)">4.7uF 6.3V X5R ±10% 0603</text>
</svg>
